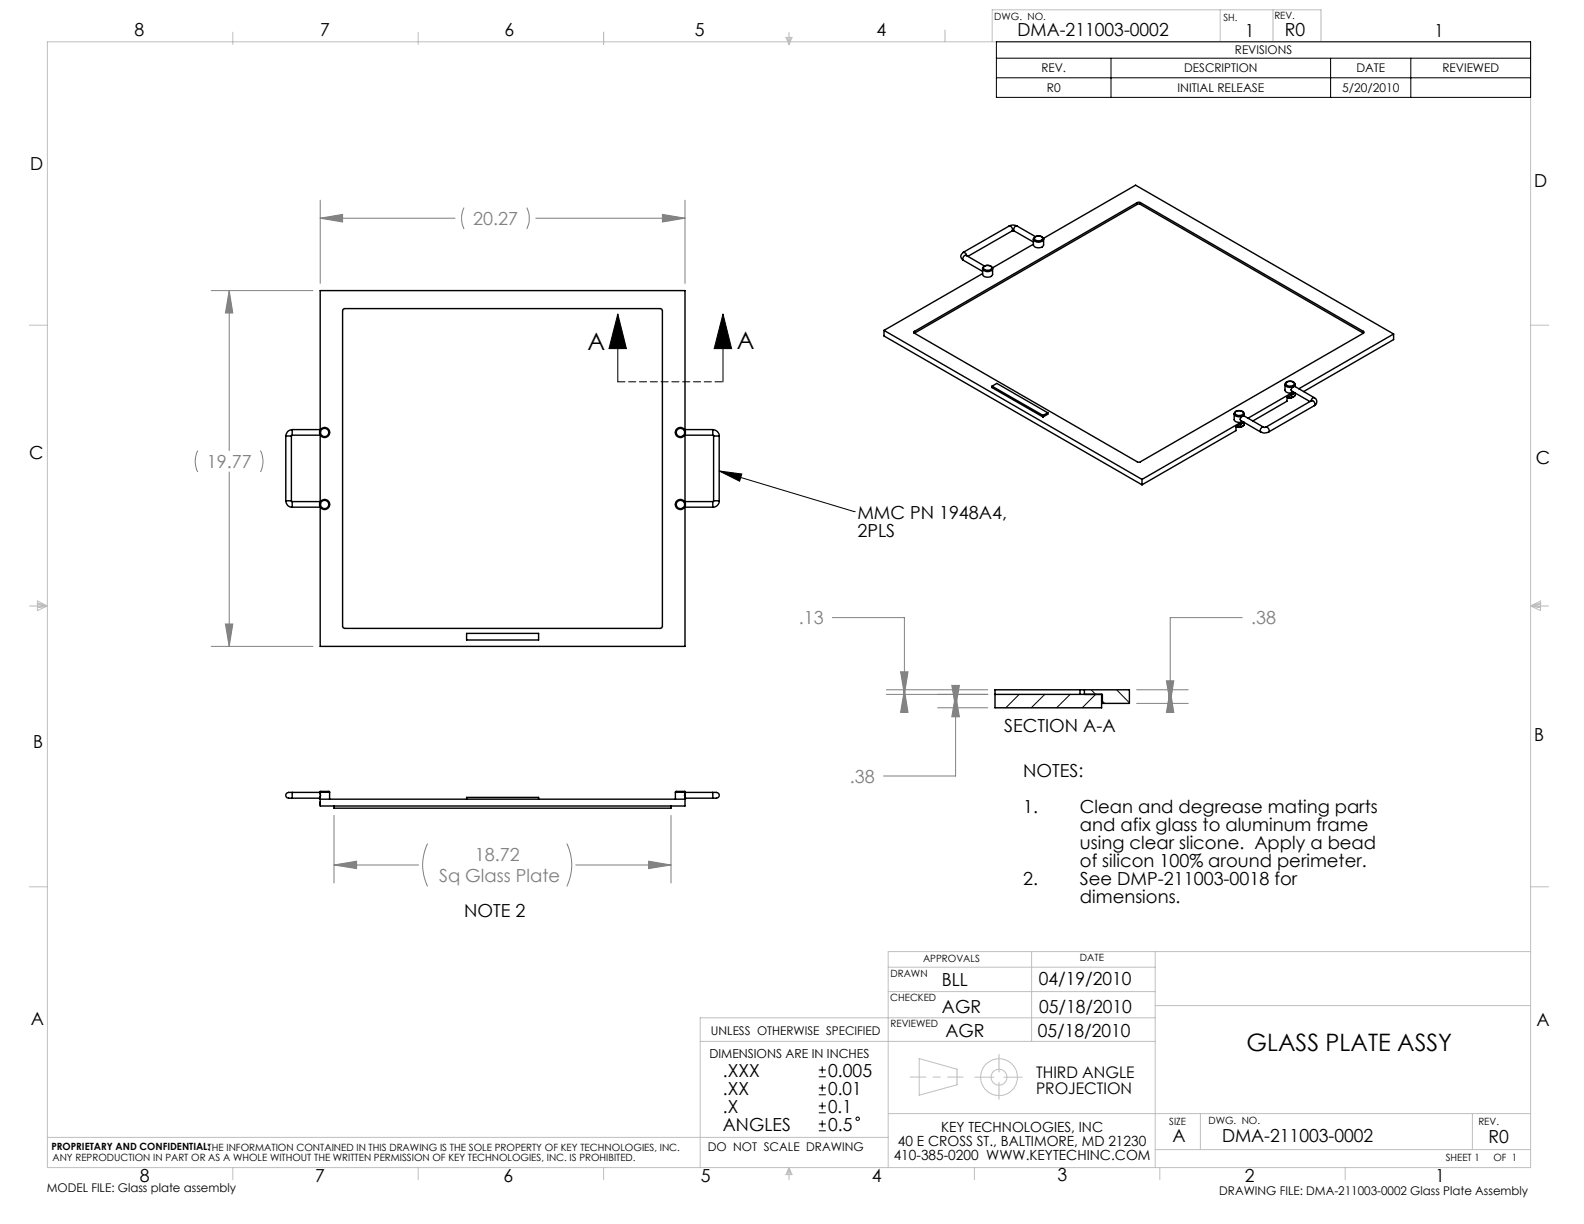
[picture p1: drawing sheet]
<svg xmlns="http://www.w3.org/2000/svg" width="279mm" height="216mm" viewBox="0 0 279 216" stroke-linecap="round" stroke-linejoin="round" font-family="sans-serif">
<g fill="none" stroke="#c0c0c0" stroke-width=".18">
<path d="M8.4 7.4h261.6v198.6h-261.6zM41.1 5.7v2.1M73.8 5.7v2.1M106.5 5.7v2.1M138.6 6.6h1.1l-.5 1.2zM138.9 6.6l.3 1.2M139.2 5.7v2.1M139.5 6.6l-.3 1.2M166.7 5.3v2.1M175 7.4v-5.7h58v5.7M215.2 1.7v5.7M224.5 1.7v5.7"/>
<path d="M5.2 57.4h3.2M270 57.4h3.2M5.2 106.9h3.2M6.6 106l1.8 .9-1.8 .8zM6.6 106.4l1.8 .5M6.6 106.6l1.8 .3M8.4 106.9l-1.8 .2M270 106.9h3.2M270 106.9l1.7 .2M270 106.9l1.7-.9v1.7zM271.7 106.6l-1.7 .3M271.7 106.4l-1.7 .5"/>
<path d="M5.2 156.4h3.2M270 156.4h3.2M156.7 174.9h47.1M156.7 170.6h47.1M182 167.9v15.8M203.8 179.5h-80.3v26.5M203.8 167.9v38.1M203.8 177.4h66.2M270 167.9h-113.3v38.1M123.5 183.7h80.3M156.7 196.4h113.3M162.1 186.7l6.7 1.9v2.7l-6.7 1.9z"/>
<path d="M171.9 190h3.4M176.2 186v3.1M176.2 190.9v3M177.1 190h3.2M211.7 196.4v6.4M259.7 196.4v6.4M8.4 200.6h148.3M41.1 206v2.1M73.8 206v2.1M106.5 206v2.1M139.2 206v2.1M139.2 206l.5 1.2h-1.1z"/>
<path d="M139.2 206l-.3 1.2M139.2 206l.3 1.2M171.9 206v2.1M203.8 202.8h66.2M204.6 206v2.1M237.3 206v2.1"/>
<circle cx="176.2" cy="190" r="3.2"/>
<circle cx="176.2" cy="190" r="1.4"/>
</g>
<path d="M169.9 190h-9.4" fill="none" stroke="#c0c0c0" stroke-width=".18" stroke-dasharray="15.2 1.3 1.3 1.3" stroke-dashoffset="12.5"/>
<g fill="none" stroke="#000" stroke-width=".18">
<path d="M175.8 7.4h94.2v9.8h-94.2zM175.8 10.3h94.2M175.8 13.7h94.2M196 10.3v6.9M234.7 10.3v6.9M248.8 10.3v6.9M109 55.4l1.5 6.1h-3.1zM109 55.4v11.9M127.5 55.4l1.5 6.1h-3zM127.5 55.4v11.9M126.9 83.1l3.9 .5-.3 1.3zM126.9 83.1l23.8 7.1"/>
<path d="M150.7 90.2h.1"/>
</g>
<g fill="none" stroke="#808080" stroke-width=".18">
<path d="M56.5 38.5l3.9-.7v1.4zM56.5 35.3v14.7M56.5 38.5h23.8M81.8 36.6a4.4 4.4 0 0 0 0 3.8M92.9 36.6a4.4 4.4 0 0 1 0 3.8M94.5 38.5h26.3M116.8 37.8l4 .7-4 .7zM120.8 35.3v14.7M37.3 51.3h17.9M40.4 51.3l.7 3.9h-1.3zM40.4 51.3v28.2M34.9 79.5a4.1 4.1 0 0 0 0 3.8"/>
<path d="M45.9 79.5a4.1 4.1 0 0 1 0 3.8M40.4 83.3v30.7M37.3 114h17.9M39.8 110.1h1.3l-.7 3.9zM146.8 108.9h12.7v13.6M158.9 118.5h1.3l-.7 4zM219.1 108.9h-12.7v15.2M156.4 121.7h17.8M156.4 122.5h17.8M159.5 121.7l.7 4h-1.3zM165.4 124.8h8.8M167.9 120.9h1.3l-.6 3.9z"/>
<path d="M168.6 122.5l.6 3.9h-1.3zM168.6 122.5v14.4h-12.7M200.5 121.7h9.1M200.5 124.1h9.1M205.7 120.1h1.3l-.6 4zM206.4 121.7l.6 4h-1.3zM58.9 152.6l4-.7v1.3zM58.9 143.8v12M58.9 152.6h14.9M75.4 148.8a8.5 8.5 0 0 0 0 7.6M100 148.8a8.5 8.5 0 0 1 0 7.6M101.6 152.6h16.8"/>
<path d="M114.4 151.9l4 .7-4 .6zM118.4 143.8v12"/>
</g>
<path d="M109 67.3h18.5" fill="none" stroke="#000" stroke-width=".18" stroke-dasharray="1.3 .6"/>
<path d="M109 55.4l1.5 6.1h-3.1zM127.5 55.4l1.5 6.1h-3zM126.9 83.1l3.9 .5-.3 1.3z" fill="#000"/>
<path d="M58.9 152.6l4-.7v1.3zM114.4 151.9l4 .7-4 .6zM56.5 38.5l3.9-.7v1.4zM116.8 37.8l4 .7-4 .7zM40.4 51.3l.7 3.9h-1.3zM39.8 110.1h1.3l-.7 3.9zM206.4 121.7l.6 4h-1.3zM205.7 120.1h1.3l-.6 4zM168.6 122.5l.6 3.9h-1.3zM167.9 120.9h1.3l-.6 3.9zM158.9 118.5h1.3l-.7 4zM159.5 121.7l.7 4h-1.3z" fill="#808080"/>
<g fill="none" stroke="#000" stroke-width=".25">
<path d="M178 39.9a1.43 1.43 0 0 1 1.4 0M178 39.9a.59 .59 0 0 1 .5 .8M178 39.9l-8.1 4.6M179.4 39.9a.59 .59 0 0 0-.5 .8M179.4 39.9l3.2 1.8M200.6 35.7h.6M200.6 36.1h.6M200.6 35.7l-39.3 22.8M200.6 35.7v.4M200.6 36.1l-39.3 22.7M201.2 35.7l39.3 22.8M201.2 35.7v.4"/>
<path d="M201.2 36.1l39.3 22.7M60.5 54.5l.2-.1h55.8l.2 .1 .1 .3v55.7l-.1 .2-.2 .1h-55.8l-.2-.1-.1-.2v-55.7zM155.9 58.3v1l45.5 26.2M155.9 58.3l45.5 26.3M161.3 58.5a.16 .16 0 0 0-.2 .1 .16 .16 0 0 0 .2 .2M161.3 58.8l39.4 22.7h.4l39.4-22.7M161.3 58.5v.3M169.9 44.5a.77 .77 0 0 0-.4 .7 .77 .77 0 0 0 .4 .7M169.9 44.5a.6 .6 0 0 1 .6 .6M169.9 45.9l3.4 2M170.4 45h.1M170.4 45a.59 .59 0 0 0-.5 .9"/>
<path d="M170.4 45l3.2 1.9M173.3 47.4a.97 .97 0 0 1 .9-.6 .97 .97 0 0 1 .9 .6M173.3 47.4v1a1.03 1.03 0 0 0 1.8 0v-1M173.3 47.4a.99 .99 0 0 0 1.8 0M173.3 48.3l-17.4 10M173.5 47.1a.87 .87 0 0 1 1.4 .2 .85 .85 0 0 1-1.4-.1zM178.5 40.7h.4M178.5 40.7l-7.8 4.5M178.9 40.7l3.4 2M182.3 42.2a1 1 0 0 1 .9-.6 1 1 0 0 1 .9 .6M182.3 42.2v1a1.06 1.06 0 0 0 1.8 0v-1M182.3 42.2a1.03 1.03 0 0 0 1.8 0"/>
<path d="M182.3 43.1l-7.2 4.1M182.6 41.8a.8 .8 0 0 1 1.3 .4 .87 .87 0 0 1-1.4-.2zM184 42.1l16.3-9.4 45.5 26.2M240.5 58.5l.1 .1-.1 .2M240.5 58.5v.3M245.8 58.9l-16.7 9.7M245.8 58.9v1l-15.9 9.2M50.4 76.9h1M50.4 76.9v11.4M51.4 76.9v11.4M51.5 76.8l-.1 .1M51.5 75.8a1.14 1.14 0 0 0-1.1 1.1"/>
<path d="M51.5 75.8v1M51.5 76.8h5M51.5 75.8h5M56.5 75.8v-24.5h64.3v24.5M56.5 76.8v11.7M120.8 76.8h4.9M120.8 75.8h4.9M120.8 76.8v11.7M125.7 76.8l.2 .1M125.7 75.8a1.14 1.14 0 0 1 1.2 1.1M125.7 75.8v1M125.9 76.9h1"/>
<path d="M125.9 76.9v11.4M126.9 76.9v11.4M175 68.1v.3l9 5.2M175 68.1l9 5.2M175 68.1l.8-.5 9 5.2M184 73.3v.3M184.8 72.8l-.8 .5M184.8 72.8v.3l-.8 .5M217.7 73a.96 .96 0 0 1 .9-.6 .96 .96 0 0 1 .9 .6M217.7 73v1a1.04 1.04 0 0 0 1.5 .4M217.7 73a.99 .99 0 0 0 1.8 0M217.9 72.6a.9 .9 0 0 1 1.4 .3 .86 .86 0 0 1-1.5-.1z"/>
<path d="M218.1 75.2l.7 .1M218.3 75.3h.1M218.8 74.9h.1M218.8 74.9l.7-.4v.5l-.7 .3M218.8 74.9v.4M218.9 74.5l-17.5 10.1M219.3 75.1a1.09 1.09 0 0 1-1.2 .2M219.4 74.5l-1.4 .8v.7l-16.6 9.5M219.5 73v.4M222.9 75.4h.4M222.9 75.4l-3.5-2.1a.56 .56 0 0 0-.5 .9l3.5 2a1.5 1.5 0 0 0 1.4 0M222.9 75.4a.54 .54 0 0 0-.5 .2 .54 .54 0 0 0 0 .6"/>
<path d="M223.3 75.4a.56 .56 0 0 1 .5 .8M226.7 67.8a.99 .99 0 0 1 .9-.6 .99 .99 0 0 1 .9 .6M226.7 67.8v1a1.04 1.04 0 0 0 1.5 .4M226.7 67.8a1.03 1.03 0 0 0 1.8 0M226.9 67.5a.87 .87 0 0 1 1.4 .2 .83 .83 0 0 1-1.5 0zM227.1 70.1h.7M227.3 70.1h.1M227.8 69.7h.1M227.8 69.7l.7-.4v.5l-.7 .3M227.8 69.7v.4M227.8 69.3l-7.7 4.5M228.3 69.9a1.13 1.13 0 0 1-1.3 .2"/>
<path d="M228.4 69.3l-1.4 .8v.7l-6 3.5M228.5 67.8v.4M231.4 70.7h.1M231.4 70.7a.57 .57 0 0 1 .4 .8M231.4 70.7l-8.1 4.7M231.8 70.2a.76 .76 0 0 1 .5 .7 .76 .76 0 0 1-.5 .6M231.8 70.2l-3.4-2a.64 .64 0 0 0-.6 .8l3.3 1.8M231.8 70.2a.54 .54 0 0 0-.6 .5M231.8 71.5l-8 4.7M50.4 88.3a1.09 1.09 0 0 0 1.1 1.2M50.4 88.3h1M51.4 88.3l.1 .2"/>
<path d="M51.5 88.5v1M51.5 89.5h5M51.5 88.5h5M56.5 89.5v24.5h64.3v-24.5M120.8 89.5h4.9M120.8 88.5h4.9M125.7 88.5v1M125.9 88.3l-.2 .2M125.9 88.3h1M126.9 88.3a1.09 1.09 0 0 1-1.2 1.2M201.4 84.6v.9M82.3 111.7h12.7v1.2h-12.7z"/>
<path d="M51.5 139.8h-.2a.55 .55 0 0 0-.8 .3 .55 .55 0 0 0 .5 .7h.5M51.5 139.8v1M51.5 139.8h4.9M56.4 139.7l.1-.1h1.6v.1M56.4 139.8a.92 .92 0 0 1 0 1M56.4 139.8a.87 .87 0 0 1 0 1M56.4 139.7h1.7M56.4 139.7v.1M58.1 139.7v1.3M119.1 139.7l.1-.1h1.6l.1 .1M119.1 139.7h1.8M119.1 139.7v1.3"/>
<path d="M120.9 139.8l-.1 .5M120.9 139.7v.1M120.9 139.8h4.8M125.7 139.8h.3a.55 .55 0 0 1 .8 .3 .55 .55 0 0 1-.5 .7h-.6M125.7 139.8v1M175.5 122.5h19v1.6M190.5 121.7h.8M190.5 121.7h-15v3.1h18.8v-2.3M190.5 121.7v.8M191.3 121.7v.8M191.3 121.7h7.9v2.4h-4.9M51.5 140.8h4.9"/>
<path d="M56.4 140.8v.2h.1M56.5 141v1.2h64.3v-1.2M56.5 141h64.3M58.9 142.2v.4h59.5v-.4M82.3 141v-.3h12.7v.3M120.8 140.3l.1 .5M120.9 140.8l-.1 .2M120.9 140.8h4.8"/>
<circle cx="57.3" cy="76.3" r=".89"/>
<circle cx="57.3" cy="76.3" r=".73"/>
<circle cx="120" cy="76.3" r=".74"/>
<circle cx="120" cy="76.3" r=".89"/>
<circle cx="57.3" cy="89" r=".89"/>
<circle cx="57.3" cy="89" r=".73"/>
<circle cx="120" cy="89" r=".74"/>
<circle cx="120" cy="89" r=".89"/>
</g>
<g fill="none" stroke="#000" stroke-width=".18">
<path d="M179.8 122.5l-2.4 2.3M184.3 122.5l-2.4 2.3M188.8 122.5l-2.4 2.3M192.5 121.7l.8 .8-2.4 2.3M194.5 123.7l.3 .4M197 121.7l2.2 2.3M144.4 189.9h1.3M144.4 188.7h1.3M144.4 193.1h1.3M144.4 191.9h1.3M144.4 196.3h1.3M144.4 195.1h1.3"/>
<path d="M144.4 199.5h1.3M144.4 198.3h1.3M145 188.1v1.2M145 191.3v1.2M145 194.5v1.2M145 197.6v1.3"/>
<circle cx="151.3" cy="197.3" r=".31"/>
</g>
<g font-size="4.2">
<text x="103.6" y="61.7">A</text>
<text x="130" y="61.6">A</text>
<text x="219.9" y="185.3">GLASS PLATE ASSY</text>
</g>
<g font-size="3.2">
<text x="23.7" y="6.3">8</text>
<text x="56.5" y="6.4">7</text>
<text x="89" y="6.4">6</text>
<text x="122.6" y="6.4">5</text>
<text x="154.6" y="6.3">4</text>
<text x="179.5" y="6.4">DMA-211003-0002</text>
<text x="219.7" y="6.6">1</text>
<text x="226.6" y="6.4">R0</text>
<text x="253" y="6.6">1</text>
<text x="5.3" y="30">D</text>
<text x="270.6" y="32.9">D</text>
<text x="5.2" y="81">C</text>
<text x="270.9" y="81.9">C</text>
<text x="151.2" y="91.5">MMC PN 1948A4,</text>
<text x="151.2" y="94.7">2PLS</text>
<text x="5.8" y="132">B</text>
<text x="177.1" y="129.1">SECTION A-A</text>
<text x="270.6" y="130.7">B</text>
<text x="180.5" y="137">NOTES:</text>
<text x="180.5" y="143.4">1.</text>
<text x="190.5" y="143.4">Clean and degrease mating parts</text>
<text x="190.5" y="146.6">and afix glass to aluminum frame</text>
<text x="190.5" y="149.7">using clear slicone. Apply a bead</text>
<text x="190.5" y="152.9">of silicon 100% around perimeter.</text>
<text x="81.9" y="161.7">NOTE 2</text>
<text x="180.5" y="156.1">2.</text>
<text x="190.5" y="156.1">See DMP-211003-0018 for</text>
<text x="190.5" y="159.3">dimensions.</text>
<text x="166.1" y="173.9">BLL</text>
<text x="183.2" y="173.8">04/19/2010</text>
<text x="166.2" y="178.6">AGR</text>
<text x="183.3" y="178.6">05/18/2010</text>
<text x="5.4" y="180.9">A</text>
<text x="166.8" y="182.9">AGR</text>
<text x="183" y="183">05/18/2010</text>
<text x="271" y="181">A</text>
<text x="127.5" y="189.9">.XXX</text>
<text x="146.1" y="189.9">0.005</text>
<text x="127.5" y="193.1">.XX</text>
<text x="127.5" y="196.3">.X</text>
<text x="146.1" y="193.1">0.01</text>
<text x="146.1" y="196.3">0.1</text>
<text x="127.5" y="199.5">ANGLES</text>
<text x="146.1" y="199.4">0.5</text>
<text x="206.8" y="201.5">A</text>
<text x="215.6" y="201.5">DMA-211003-0002</text>
<text x="262.5" y="201.6">R0</text>
<text x="24.7" y="208.4">8</text>
<text x="55.6" y="208.5">7</text>
<text x="88.8" y="208.4">6</text>
<text x="123.6" y="208.4">5</text>
<text x="153.8" y="208.4">4</text>
<text x="186.6" y="208.3">3</text>
<text x="219.6" y="208.4">2</text>
<text x="253.2" y="208.5">1</text>
</g>
<g font-size="3.2" fill="#808080">
<text x="83.5" y="39.7">20.27</text>
<text x="36.5" y="82.6">19.77</text>
<text x="140.9" y="110.1">.13</text>
<text x="220.7" y="110.1">.38</text>
<text x="149.9" y="138">.38</text>
<text x="77.4" y="155.6">Sq Glass Plate</text>
<text x="83.8" y="151.9">18.72</text>
</g>
<g font-size="2.8">
<text x="182.7" y="190.1">THIRD ANGLE</text>
<text x="182.7" y="192.9">PROJECTION</text>
</g>
<g font-size="2.5">
<text x="158.4" y="202.2">40 E CROSS ST., BALTIMORE, MD 21230</text>
<text x="166" y="199.7">KEY TECHNOLOGIES, INC</text>
<text x="157.6" y="204.7">410-385-0200 WWW.KEYTECHINC.COM</text>
</g>
<text font-size="2.2" x="125.1" y="186.7">DIMENSIONS ARE IN INCHES</text>
<g font-size="2.1">
<text x="217.8" y="9.6">REVISIONS</text>
<text x="183.7" y="12.8">REV.</text>
<text x="184.7" y="16.2">R0</text>
<text x="207.7" y="16.2">INITIAL RELEASE</text>
<text x="208.9" y="12.8">DESCRIPTION</text>
<text x="236.8" y="16.2">5/20/2010</text>
<text x="239.3" y="12.8">DATE</text>
<text x="254.4" y="12.8">REVIEWED</text>
<text x="125.4" y="182.6">UNLESS OTHERWISE SPECIFIED</text>
<text x="124.8" y="203">DO NOT SCALE DRAWING</text>
<text x="8.2" y="210.3">MODEL FILE: Glass plate assembly</text>
<text x="215.1" y="210.7">DRAWING FILE: DMA-211003-0002 Glass Plate Assembly</text>
</g>
<g font-size="1.8">
<text x="175.4" y="3.5">DWG. NO.</text>
<text x="215.8" y="3.6">SH.</text>
<text x="224.8" y="3.3">REV.</text>
<text x="157.1" y="172.2">DRAWN</text>
<text x="162.8" y="169.7">APPROVALS</text>
<text x="190.5" y="169.5">DATE</text>
<text x="157" y="176.6">CHECKED</text>
<text x="157.1" y="181.2">REVIEWED</text>
<text x="9.1" y="202.9">PROPRIETARY AND CONFIDENTIAL:THE INFORMATION CONTAINED IN THIS DRAWING IS THE SOLE PROPERTY OF KEY TECHNOLOGIES, INC.</text>
<text x="206.2" y="198.4">SIZE</text>
<text x="213.2" y="198.3">DWG. NO.</text>
<text x="260.8" y="198.4">REV.</text>
<text x="9.3" y="204.7">ANY REPRODUCTION IN PART OR AS A WHOLE WITHOUT THE WRITTEN PERMISSION OF KEY TECHNOLOGIES, INC. IS PROHIBITED.</text>
<text x="255" y="204.8">SHEET 1</text>
<text x="263.4" y="204.8">OF 1</text>
</g>
</svg>
